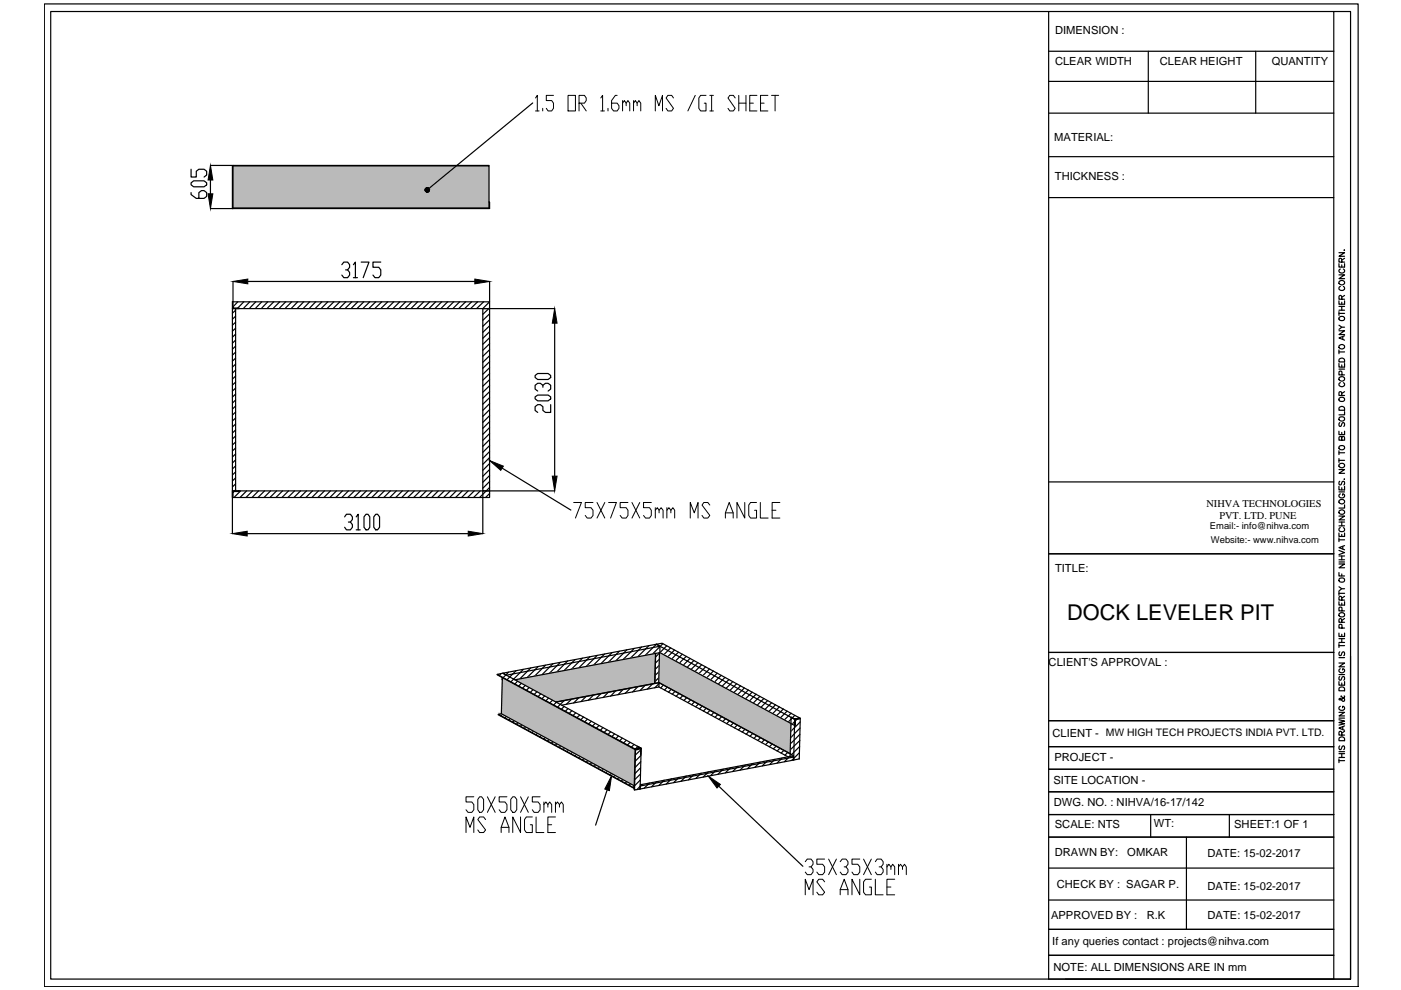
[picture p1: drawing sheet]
<svg xmlns="http://www.w3.org/2000/svg" width="297mm" height="210mm" viewBox="0 0 297 210" stroke-linecap="round" stroke-linejoin="round" font-family="sans-serif">
<!-- layer: 0 -->
<g fill="none" stroke="#000" stroke-width=".25">
<path d="M9.4 .8h278.6v208.4h-278.6zM10.8 2.4h275.5v205.2h-275.5zM222.3 2.4v205.2h60.5v-205.2M222.3 10.9h60.5M222.3 17.3h60.5M243.5 10.9v13.1M266.2 10.9v13.1M40.5 38.8l.6-.5h2.2l.5 .5v.4l-.5 .4h-2.2l-.6-.4zM40.5 35.9v1.6h1.1v-1.2l.6-.4h1.1l.5 .4v.8l-.5 .4M44.6 35.1h4.6M44.6 38.2v2.9M49.3 35.1h.1v9.1h-.1z"/>
<path d="M49.4 35.2h54.3v8.9M49.4 35.1l54.3 .1M112.9 21.8l-22 18.2M222.3 24h60.5M222.3 33.2h60.5M40.5 40.8v.5l1.1 .8h1.7l.5-.5v-.8l-.5-.4h-.6l-.5 .4v1.3M44.6 44.2h4.6M49.3 44.1h54.5v.1h-54.5zM49.4 59.7v4.3M52.5 59.7h48.2M72.5 56.1l.4-.5h.8l.4 .5v.6l-.4 .5h-.4M73.7 57.2l.4 .6v.5l-.4 .6h-.8l-.4-.6"/>
<path d="M74.9 56.1l.5-.5v3.3M74.9 58.9h.9M76.6 55.6h1.6l-1.2 3.3M80.7 55.6h-1.6v1.1h1.2l.4 .5v1.1l-.4 .6h-.8l-.4-.6M103.7 42.8h.1v1.3M103.8 59.7v4.3l-1.4 1.4M222.3 41.9h60.5M283.9 58.3h1.2l-1.2 .8h1.2M283.9 55.9v.7h1.2v-.7M283.9 53.6h1.2l-1.2 .7h1.2M284.1 59.6a.58 .58 0 0 1 .6-.1 .58 .58 0 0 1 .3 .6 .6 .6 0 0 1-.7 .3 .6 .6 0 0 1-.4-.7zM284.2 57.1a.43 .43 0 0 0-.3 .5 .43 .43 0 0 0 .5 .3h.2a.44 .44 0 0 0 .5-.4 .44 .44 0 0 0-.3-.4"/>
<path d="M284.5 55.6l-.1-.8h-.5v.8h1.2M284.5 56.2v.4M285 53v.1zM285.1 54.8l-.6 .3M49.3 64h.1v1.3h1.3v.1h-1.4zM49.3 64h54.5v1.4M50 65.8l-.7 .6M50 67l-.7 .7M50 68.3l-.7 .6M50 69.6l-.7 .6M50 70.9l-.7 .6M50 72.1l-.7 .7"/>
<path d="M50 73.4l-.7 .6M50 74.7l-.7 .6M50 75.9l-.7 .7M50 77.2l-.7 .6M50 78.5l-.7 .6M50 79.7l-.7 .7M50 65.4v38.7M50.4 64l-1 1.1M51.7 64l-1.3 1.3M53 64l-1.3 1.3M54.2 64l-1.2 1.3M55.5 64l-1.3 1.3"/>
<path d="M56.8 64l-1.3 1.3M58 64l-1.3 1.3M59.3 64l-1.3 1.3M60.6 64l-1.3 1.3M61.8 64l-1.3 1.3M63.1 64l-1.3 1.3M64.4 64l-1.3 1.3M65.7 64l-1.4 1.3M66.9 64l-1.3 1.3M68.2 64l-1.3 1.3M69.5 64l-1.3 1.3M70.8 64l-1.4 1.3"/>
<path d="M72.1 64l-1.4 1.3M73.3 64l-1.3 1.3M74.6 64l-1.4 1.3M75.9 64l-1.4 1.3M77.1 64l-1.3 1.3M78.4 64l-1.4 1.3M79.7 64l-1.4 1.3M80.9 64l-1.4 1.3M82.2 64l-1.4 1.3M83.5 64l-1.4 1.4M84.8 64l-1.4 1.4M86 64l-1.4 1.4"/>
<path d="M87.3 64l-1.4 1.4M88.6 64l-1.4 1.4M89.8 64l-1.4 1.4M91.1 64l-1.4 1.4M92.4 64l-1.4 1.4M93.6 64l-1.4 1.4M94.9 64l-1.4 1.4M96.2 64l-1.4 1.4M97.5 64l-1.4 1.4M98.7 64l-1.4 1.4M100 64l-1.4 1.4M101.3 64l-1.5 1.4"/>
<path d="M102.4 65.4h1.4v38.7h-1.4zM102.5 64l-1.4 1.4M103.8 65.3l-1.4 1.4M103.8 66.5l-1.4 1.4M103.8 67.8l-1.4 1.4M103.8 69.1l-1.4 1.4M103.8 70.3l-1.4 1.4M103.8 71.6l-1.4 1.4M103.8 72.9l-1.4 1.4M103.8 74.2l-1.4 1.4M103.8 75.4l-1.4 1.4M103.8 76.7l-1.4 1.4"/>
<path d="M103.8 78l-1.4 1.4M103.8 79.2l-1.4 1.4M113.5 79.6l.5-.4h2.2l.6 .4v.4l-.6 .5h-2.2l-.5-.5zM117.6 65.4h-68.3v47.7M117.6 68.5v32.5M283.9 77.1v.7h1.2v-.7M283.9 70.1h1.2l-1.2 .8h1.2M283.9 63.8v.7h1.2v-.7M283.9 66.1v.8M283.9 74.2v.8M283.9 78.3h1.2M283.9 74.6h1.2"/>
<path d="M283.9 68.9l.6 .5M283.9 66.4h1.2M283.9 65.8h1.2M283.9 65h1.2M283.9 76.2a.64 .64 0 0 1 .7-.3 .64 .64 0 0 1 .5 .5v.3h-1.2zM284.1 73.2a.58 .58 0 0 1 .6-.1 .58 .58 0 0 1 .3 .6 .6 .6 0 0 1-.7 .3 .6 .6 0 0 1-.4-.7zM284.2 60.7a.43 .43 0 0 0-.3 .5 .43 .43 0 0 0 .5 .4h.2a.44 .44 0 0 0 .5-.4 .44 .44 0 0 0-.3-.5M284.5 63.4l-.1-.7h-.4l-.1 .7h1.2M284.5 64.1v.4M284.5 65v.8M284.5 77.4v.4M284.5 79.5v-.7h-.6v.7h1.2"/>
<path d="M284.7 71.4v.6M285.1 71.2l-1.2 .5 1.2 .4M285.1 69.4h-.6l-.6 .4M285.1 62.6l-.6 .4M50 81l-.7 .6M50 82.3l-.7 .6M50 83.6l-.7 .6M50 84.8l-.7 .7M50 86.1l-.7 .6M50 87.4l-.7 .6M50 88.6l-.7 .7M50 89.9l-.7 .6"/>
<path d="M50 91.2l-.7 .6M50 92.4l-.7 .7M50 93.7l-.7 .6M50 95l-.7 .6M50 96.3l-.7 .6M50 97.5l-.7 .7M50 98.8l-.7 .6M103.8 86.9l-1.4 1.4M103.8 88.1l-1.4 1.5M103.8 89.4l-1.4 1.4M103.8 90.7l-1.4 1.4M103.8 91.9l-1.4 1.5"/>
<path d="M103.8 93.2l-1.4 1.4M103.8 94.5l-1.4 1.4M103.8 95.7l-1.4 1.5M103.8 97l-1.4 1.5M103.8 98.3l-1.4 1.4M103.8 99.6l-1.4 1.4M103.8 80.5l-1.4 1.4M103.8 81.8l-1.4 1.4M103.8 83l-1.4 1.4M103.8 84.3l-1.4 1.4M103.8 85.6l-1.4 1.4M106.5 99.3l14.5 8.8"/>
<path d="M113.5 84.1l.5-.3h2.2l.6 .3v.5l-.6 .4h-2.2l-.5-.4zM115.1 82.1v-.4l-.5-.4h-.6l-.5 .4v.8l.5 .4M115.1 81.7l.6-.4h.5l.6 .4v.8l-.6 .4M116.8 85.8v1.6h-1.1l-.6-.4v-.8l-.5-.4h-.6l-.5 .4v.8l.5 .4M283.9 99.6h1.2l-1.2 .8h1.2M283.9 91.4v.7h1.2v-.7M283.9 95.6v.8M283.9 97.2v.8M283.9 97.6h1.2M283.9 96h1.2M283.9 98.5a.6 .6 0 0 1 .8-.3 .6 .6 0 0 1 .3 .7 .61 .61 0 0 1-.7 .2 .61 .61 0 0 1-.4-.6zM284.1 89.6l-.2 .3 .2 .5h.2l.4-.8h.2l.2 .3-.2 .5"/>
<path d="M284.1 86.3l.3-.1 .5 .1 .2 .7h-1.2zM284.2 81.1a.43 .43 0 0 0-.3 .5 .43 .43 0 0 0 .5 .4h.2a.44 .44 0 0 0 .5-.4 .44 .44 0 0 0-.3-.5M284.5 92.8l.2-.3 .3 .1 .1 .2v.5h-1.2v-.6l.2-.2 .3 .2 .1 .6M284.5 83.8l-.1-.7h-.5v.7h1.2M284.5 91.7v.4M285.1 87.3v.7h-1.2M285.1 83l-.6 .4M49.3 104.1h1.4v.1h-1.3v1.3h-.1zM49.3 104.1h54.5v1.4h-54.5M49.6 104.2l-.2 .2M50 100.1l-.7 .6M50 101.3l-.7 .7"/>
<path d="M50 102.6l-.7 .6M50 103.9l-.3 .2M51 104.1l-1.4 1.4M52.3 104.1l-1.4 1.4M52.4 113.1h46.9M53.6 104.1l-1.4 1.4M54.8 104.1l-1.4 1.4M56.1 104.1l-1.4 1.4M57.4 104.1l-1.4 1.4M58.6 104.1l-1.4 1.4M59.9 104.1l-1.4 1.4M61.2 104.1l-1.4 1.4"/>
<path d="M62.4 104.1l-1.4 1.4M63.7 104.1l-1.4 1.4M65 104.1l-1.4 1.4M66.3 104.1l-1.4 1.4M67.5 104.1l-1.4 1.4M68.8 104.1l-1.4 1.4M70.1 104.1l-1.4 1.4M71.3 104.1l-1.4 1.4M72.6 104.1l-1.4 1.4M73.1 109.6l.3-.6h.9l.4 .6v.5l-.4 .6h-.4M73.9 104.1l-1.4 1.4M74.3 110.7l.4 .5v.6l-.4 .5h-.9l-.3-.5"/>
<path d="M75.1 104.1l-1.4 1.4M75.5 109.6l.4-.6v3.3M75.5 112.3h.9M76.4 104.1l-1.4 1.4M77.6 109h.4l.4 .6v2.2l-.4 .5h-.4l-.4-.5v-2.2zM77.7 104.1l-1.4 1.4M79 104.1l-1.4 1.4M79.7 109h.4l.4 .6v2.2l-.4 .5h-.4l-.5-.5v-2.2zM80.2 104.1l-1.4 1.4M81.5 104.1l-1.4 1.4M82.8 104.1l-1.4 1.4M84 104.1l-1.4 1.4"/>
<path d="M85.3 104.1l-1.4 1.4M86.6 104.1l-1.4 1.4M87.8 104.1l-1.4 1.4M89.1 104.1l-1.4 1.4M90.4 104.1l-1.4 1.4M91.7 104.1l-1.4 1.4M92.9 104.1l-1.4 1.4M94.2 104.1l-1.4 1.4M95.5 104.1l-1.4 1.4M96.7 104.1l-1.4 1.4M98 104.1l-1.4 1.4M99.3 104.1l-1.4 1.4"/>
<path d="M100.5 104.1l-1.4 1.4M101.8 104.1l-1.4 1.4M102.4 104.1v9M103.8 100.8l-1.4 1.5M103.8 102.1l-1.4 1.4M103.8 103.4l-2.1 2.1M103.8 104.6l-.8 .9M103.8 104.1h13.8M222.3 117.4h60.5M222.3 102.2h60.5M283.9 119.6h1.2l-1.2 .8h1.2M283.9 116.7l1.2 .5-1.2 .4"/>
<path d="M283.9 113v.7h1.2v-.7M283.9 109.4h1.2l-1.2 .8h1.2M283.9 103.1v.8h1.2v-.8M283.9 114v.8M283.9 119.2h1.2M283.9 118.7h1.2M283.9 117.9h1.2M283.9 114.5h1.2M283.9 111.5h1.2M283.9 110.7h1.2M283.9 104.3h1.2M284.1 102.1l-.2 .2v.4l.4 .1 .3-.7h.3l.2 .2-.2 .5"/>
<path d="M284.2 111.9a.43 .43 0 0 0-.3 .5 .43 .43 0 0 0 .5 .3h.2a.44 .44 0 0 0 .5-.3 .44 .44 0 0 0-.3-.5M284.2 104.7a.43 .43 0 0 0-.3 .5 .43 .43 0 0 0 .5 .4h.2a.42 .42 0 0 0 .5-.5 .42 .42 0 0 0-.5-.4v.3M284.5 103.4v.5M284.5 110.7v.8M284.5 113.3v.4M284.5 117.9v.8M284.7 115.9v.5M285 101.6h.1M285.1 115.7l-1.2 .4 1.2 .5M285.1 107v.7h-1.2M121.9 139.9l-2.3 2.3M123.5 139.6l-2.3 2.3"/>
<path d="M125.1 139.3l-2.4 2.3M126.6 139l-2.3 2.3M128.2 138.7l-2.3 2.3M129.8 138.4l-2.4 2.3M131.3 138.1l-2.3 2.3M132.9 137.8l-2.3 2.3M134.5 137.5l-2.4 2.3M136 137.2l-2.3 2.3M137.6 136.9l-2.3 2.3M139 138.5l-.2 6.4M139 138.5l-.1 6.4M139.1 136.6l1.3-.2 29.3 16-1.1 .2-.1 1.2v-1.3z"/>
<path d="M139.1 136.6l-2.3 2.3M139.8 139.8l-.8 .8M139.8 138.5l-.8 .8M139.8 138.4l-.1 6.3M139.9 137v1.4l-30.7 5.7M140.5 136.5l-2.1 2.1M141.4 136.9l-1.5 1.5 28.6 15.4M142.2 137.4l-1.4 1.4M143 137.8l-1.4 1.5M143.8 138.3l-1.4 1.4M144.7 138.7l-1.5 1.5M145.5 139.2l-1.5 1.4"/>
<path d="M146.3 139.6l-1.4 1.4M282.8 138.3h-60.5h60.5M283.9 134.2v.7h1.2v-.7M283.9 127.6v.7h1.2v-.7M283.9 121.4v.7h1.2M283.9 125.4v.8M283.9 136.5v.8M283.9 139.4h1.2M283.9 136.9h1.2M283.9 136.2h1.2M283.9 135.4h1.2M283.9 125.8h1.2"/>
<path d="M283.9 124.4l.6 .4M284.1 138.2l-.2 .3v.4l.4 .1 .3-.7 .3-.1 .2 .3-.2 .5M284.5 131.9l-.1-.6-.2-.2-.3 .2v.6h1.2M284.5 127.2l-.1-.7h-.4l-.1 .7h1.2M284.5 121.7v.4M284.5 127.9v.4M284.5 134.5v.4M284.5 135.4v.8M284.5 133.2v-.8h-.6v.8h1.2M284.5 129.5v-.7h-.6v.7h1.2M285.1 124.8h-.6l-.6 .5M285.1 131.1l-.6 .5"/>
<path d="M285.1 126.4l-.6 .4M286.3 139.1v68.5h-60.4M105.4 143l29.3 16M105.7 151.5l28.8 15.7M106.3 142.8l-.4 .4M106.3 151.3l-.6 .2 28.8 15.6M106.5 144.1v-.4l-.2 7.6 28.2 15.3M106.5 151.5l-.3 .3M106.6 142.7l32.5-6.1 .8 .4-32.5 6.2zM107.4 151.9l-.4 .3M107.8 142.5l-1.1 1.2M108.2 152.3l-.3 .4"/>
<path d="M109 152.8l-.3 .3M109.4 142.2l-1.9 1.9M109.7 144.4l-.5 .6M109.8 153.2l-.3 .4M110.5 144.9l-.5 .5M110.7 153.7l-.4 .3M111 141.9l-2.7 2.7M111.4 145.3l-.6 .6M111.5 154.1l-.4 .4M112.2 145.8l-.6 .5M112.3 154.6l-.3 .3M112.5 141.6l-2.3 2.4"/>
<path d="M113 146.2l-.6 .6M113.1 155l-.3 .3M113.8 146.7l-.5 .5M113.9 155.5l-.3 .3M114.1 141.3l-2.3 2.4M114.6 147.1l-.5 .6M114.8 155.9l-.4 .3M115.5 147.6l-.6 .5M115.6 156.4l-.3 .3M115.7 141l-2.4 2.4M116.3 148l-.6 .6M116.4 156.8l-.3 .3"/>
<path d="M117.1 148.5l-.5 .5M117.2 140.7l-2.3 2.4M117.2 157.3l-.3 .3M118 148.9l-.6 .6M118.1 157.7l-.4 .3M118.7 149.4l-.5 .5M118.8 140.4l-2.3 2.4M118.9 158.1l-.3 .4M119.6 148.6l-.8 .7M119.6 149.8l-.6 .6M119.7 158.6l-.3 .3M120.4 140.2l-2.4 2.3"/>
<path d="M120.4 150.3l-.6 .5M120.5 159l-.3 .4M121.2 148.3l-1.1 1M121.2 150.7l-.5 .5M121.3 159.5l-.3 .3M122 151.2l-.5 .5M122.2 159.9l-.4 .4M122.7 148l-1.1 1M122.9 151.6l-.6 .5M123.7 152l-.6 .6M124.2 147.7l-1 1M124.5 152.5l-.5 .5"/>
<path d="M125.3 152.9l-.5 .6M125.8 147.4l-1 1M126.2 153.4l-.6 .5M127 153.8l-.6 .6M127.4 147.1l-1.1 1.1M127.8 154.3l-.5 .5M128.7 154.8l-.6 .5M128.9 146.8l-1 1.1M129.5 155.2l-.6 .5M130.3 155.6l-.5 .6M130.5 146.5l-1 1.1M131.1 156.1l-.5 .5"/>
<path d="M131.9 156.5l-.5 .5M132.1 146.2l-1.1 1.1M132.8 157l-.6 .5M133.6 157.4l-.5 .5M133.6 145.9l-1.1 1.1M134.4 157.9l-.5 .5M134.7 158.9l1.2-.2-.2 8.6-1.2 .2zM135.2 158.3l-.5 .5-.2 8.7M135.2 145.6l-1.1 1.1M135.8 159l-1.1 1.1M135.9 158.7l-.7-.5 .6 .4-1.1 .3M135.9 158.7l-29.3-16-1.2 .3 29.3 15.9"/>
<path d="M135.9 158.7l-.1 1.3v-1.2l-1.1 .2v-.1M136.8 145.3l-1.1 1.1M138.3 145l-1.1 1.1M139.7 144.7l28.5 15.5v.3M139.7 144.7l27.9 15.1M139.7 143.7l-.8 .8M139.7 145.7l27.4 14.8M139.7 144.8l-21.8 4M139.7 144.8v.9l-20.6 3.8M139.7 141.1l-.8 .8M139.7 142.4l-.8 .8M139.7 144.8l-21.8 4.1"/>
<path d="M139.8 144.8l-1 1M140.6 145.3l-.5 .6M141.5 145.7l-.6 .6M142.3 146.2l-.6 .6M143.1 146.6l-.6 .6M143.9 147.1l-.6 .5M144.8 147.5l-.6 .6M145.6 147.9l-.6 .6M146.4 148.4l-.6 .6M147.1 140.1l-1.4 1.4M147.2 148.8l-.6 .6M148 140.5l-1.5 1.4"/>
<path d="M148.1 149.3l-.6 .5M148.8 141l-1.5 1.4M148.9 149.7l-.6 .6M149.6 141.4l-1.4 1.4M149.7 150.2l-.6 .6M150.4 141.8l-1.4 1.5M150.5 150.6l-.6 .6M151.3 142.3l-1.5 1.4M151.3 151.1l-.5 .6M152.1 142.7l-1.5 1.5M152.2 151.5l-.6 .6M152.9 143.2l-1.4 1.4"/>
<path d="M153 152l-.6 .6M153.7 143.6l-1.4 1.5M153.8 152.4l-.6 .6M154.6 144.1l-1.5 1.4M154.6 152.9l-.5 .5M155.4 144.5l-1.5 1.5M155.5 153.3l-.6 .6M156.2 145l-1.5 1.4M156.3 153.7l-.6 .6M157 145.4l-1.4 1.4M157.1 154.2l-.6 .6M157.8 145.9l-1.4 1.4"/>
<path d="M157.9 154.6l-.5 .6M158.7 146.3l-1.5 1.4M158.8 155.1l-.6 .6M159.5 146.8l-1.5 1.4M159.6 155.5l-.6 .6M160.3 147.2l-1.4 1.5M160.4 156l-.5 .6M161.1 147.6l-1.4 1.5M161.2 156.4l-.5 .6M162 148.1l-1.5 1.4M162.1 156.9l-.6 .6M162.8 148.5l-1.5 1.5"/>
<path d="M162.9 157.3l-.6 .6M163.6 149l-1.4 1.4M163.7 157.8l-.6 .6M164.4 149.4l-1.4 1.5M164.5 158.2l-.5 .6M165.2 149.9l-1.4 1.4M165.4 158.7l-.6 .5M166.1 150.3l-1.5 1.5M166.2 159.1l-.6 .6M166.9 150.8l-1.5 1.4M167 159.5l-.6 .6M167.7 152.1l.8 .4 1.2-.2-1.2 .2z"/>
<path d="M167.7 151.2l-1.4 1.4M167.7 152.1l-.2 8.3M168 152.2l-.9 .9M168.5 153l-.8 .8M168.5 151.7l-.5 .5M169 152.5l-.4 .4M169.4 152.1l-.3 .2M169.5 159.6l-1.6 1.6M169.5 158.3l-1.7 1.7M169.6 155.7l-2 2M169.6 157l-2 2M169.6 154.4l-2 2"/>
<path d="M169.7 153.1l-2.1 2M169.7 152.3l-.2 8.6-1.2 .2 .2-8.6M222.3 152.8h60.5M222.3 158.3h60.5M283.9 152.6l1.2 .3-1.2 .3 1.2 .2-1.2 .3M283.9 151h1.2l-1.2 .8h1.2M283.9 144.5v.8h1.2v-.8M283.9 140.6h1.2l-1.2 .8h1.2M283.9 159.8h1.2M283.9 159.4h1.2M283.9 152.3h1.2M283.9 143h1.2"/>
<path d="M283.9 145.9a.68 .68 0 0 1 1.2 .1v.5h-1.2zM284.1 158.1l-.2 .3 .2 .5h.2l.4-.8h.2l.2 .3-.2 .5M284.1 156.4l.3-.2 .5 .2 .2 .6h-1.2zM284.1 143.5l-.2 .2v.4l.4 .1 .3-.7h.3l.2 .2-.2 .5M284.2 149.8a.43 .43 0 0 0-.3 .5 .43 .43 0 0 0 .5 .3h.2a.42 .42 0 0 0 .5-.4 .42 .42 0 0 0-.5-.4v.3M284.2 141.8a.43 .43 0 0 0-.3 .5 .43 .43 0 0 0 .5 .3h.2a.42 .42 0 0 0 .5-.4 .42 .42 0 0 0-.5-.4v.3M284.4 147.6l-.1 .1a.75 .75 0 0 1 .7 1h-.4l-.4-.6-.3 .1 .2 .2h.3l.6-.5v-.3M284.5 155.9l-.1-.8h-.4l-.1 .8h1.2M284.5 144.8v.5M284.5 159.8v.8M284.7 154.1v.6M285.1 153.9l-1.2 .5 1.2 .4"/>
<path d="M285.1 155.1l-.6 .3M123 160.4l-.3 .3M123.8 160.8l-.3 .3M124.6 161.3l-.3 .3M125.5 161.7l-.4 .3M126.3 162.2l-.3 .3M127.1 162.6l-.3 .3M127.9 163.1l-.3 .3M128.7 167.5l-2.4 7.4M128.8 163.5l-.4 .3M129.6 163.9l-.4 .4M130.4 164.4l-.3 .3"/>
<path d="M131.2 164.8l-.3 .4M132 165.3l-.3 .3M132.9 165.7l-.4 .4M133.7 166.2l-.3 .3M134.5 166.7l-.3 .2M135.7 166.7l32.6-6.2v.6l-32.6 6.2zM135.8 165.4l-1.3 1.2M135.8 162.8l-1.2 1.2M135.8 164.1l-1.2 1.2M135.8 161.5l-1.1 1.2M135.9 160.2l-1.2 1.2M136.1 166.3l-1.1 1.1"/>
<path d="M137.7 166l-1.1 1.1M139.2 165.7l-1.1 1.1M140.8 165.4l-1.1 1.1M142.4 165.1l-1.1 1.1M143.9 164.8l-1.1 1.1M145.5 164.5l-1.1 1.1M147.1 164.2l-1.1 1.1M148.6 163.9l-1.1 1.1M150.2 163.6l-1.1 1.1M151.8 163.4l-1.1 1.1M152.4 166.7l17.8 17M153.3 163.1l-1.1 1.1"/>
<path d="M154.9 162.8l-1.1 1.1M156.5 162.5l-1.1 1.1M158 162.2l-1.1 1.1M159.6 161.9l-1.1 1.1M161.2 161.6l-1.1 1.1M162.7 161.3l-1.1 1.1M164.3 161l-1.1 1.1M165.8 160.7l-1 1.1M167.5 160.3l-1.2 1.2M168.3 160.5l-.4-.2-32.2 6.1M169.5 160.9h.1M222.3 163.1h60.5"/>
<path d="M222.3 167.9h60.5M222.3 177.5h60.5M244 172.7v4.8M251.5 177.5v19.5M260.6 172.7v4.8M282.8 172.7h-60.5h60.5M283.9 161.3h1.2M283.9 160.9v.8M283.9 160.6h1.2M222.3 197h60.5M222.3 184.1h60.5M222.3 190.8h60.5"/>
<path d="M222.3 202.6h60.5"/>
<circle cx="284.4" cy="67.5" r=".56"/>
<circle cx="284.4" cy="80.3" r=".56"/>
<circle cx="284.4" cy="88.8" r=".56"/>
<circle cx="284.4" cy="84.7" r=".56"/>
<circle cx="284.4" cy="94.9" r=".56"/>
<circle cx="284.4" cy="106.3" r=".56"/>
<circle cx="284.4" cy="108.6" r=".56"/>
<circle cx="284.4" cy="130.4" r=".56"/>
<circle cx="284.4" cy="123" r=".56"/>
</g>
<g fill="#bababa" stroke="#bababa" stroke-width=".21">
<path d="M111.6 143.7l27.4-5.2-.1 5.2z"/>
<path d="M106.5 143.7l.9 .4h-.9z"/>
<path d="M109.2 144.1h29.7l-.1 .8z"/>
<path d="M155.8 153.4h11.9l-.1 5.5z"/>
<path d="M120.4 158.9h14.3v.9z"/>
<path d="M49.4 35.2v8.9h54.3zM49.4 35.2h54.3v8.9z"/>
<path d="M109.2 144.1h29.7l-27.3-.4zM111.6 143.7h27.3v.4z"/>
<path d="M139.8 138.4l-.1 6.3h11.9zM139.8 138.4l11.8 6.3z"/>
<path d="M109.2 144.1l1.4 .8h28.2zM110.6 144.9h28.2l-20.9 3.9z"/>
<path d="M106.5 144.1l-.2 7.2h14.4zM106.5 144.1h.9l13.3 7.2z"/>
<path d="M139.7 144.7l16.1 8.7h11.9zM139.7 144.7h11.9l16.1 8.7z"/>
<path d="M155.8 153.4l10.2 5.5h1.6zM166 158.9h1.6v.9z"/>
<path d="M106.3 151.3l14.1 7.6h14.3zM106.3 151.3h14.4l14 7.6z"/>
<path d="M120.4 158.9l1.5 .9h12.8zM121.9 159.8h12.8l-.2 6.8z"/>
</g>
<g fill="none" stroke="#000" stroke-width=".21">
<path d="M113.5 20.8l.4-.6v3.3M113.5 23.5h.8M115.1 23v.5M117.3 20.2h-1.5v1.1h1.2l.3 .6v1.1l-.3 .5h-.8l-.4-.5M120.4 20.2h1.6v3.3h-1.6zM122.8 21.9h1.1l.4-.6v-.5l-.4-.6h-1.1v3.3M123.1 21.9l1.2 1.6M127.4 20.8l.4-.6v3.3M127.4 23.5h.7M128.9 23v.5M130.9 20.2h-.4l-.8 1.1v1.7l.4 .5h.8l.3-.5v-.6l-.3-.5h-1.2M132 21.9l.4-.6 .4 .6v.5"/>
<path d="M132 21.3v2.2M132.8 21.9l.3-.6 .4 .6v1.6M134.3 21.9l.4-.6 .4 .6v.5M134.3 21.3v2.2M135.1 21.9l.4-.6 .3 .6v1.6M138.9 23.5v-3.3l.8 2.2 .8-2.2v3.3M142.8 20.8l-.4-.6h-.8l-.4 .6 1.6 2.2-.4 .5h-.8l-.4-.5M147.4 20.2l-1.6 3.3M149.7 20.2h-1.2l-.3 .6v2.2l.3 .5h1.2v-1.6h-.4M150.5 23.5h.8M150.5 20.2h.8M150.9 20.2v3.3"/>
<path d="M155.9 20.8l-.4-.6h-.8l-.4 .6 1.6 2.2-.4 .5h-.8l-.4-.5M156.6 20.2v3.3M156.6 21.9h1.6M158.2 20.2v3.3M159 21.9h.7M160.5 20.2h-1.5v3.3h1.5M161.2 21.9h.8M162.8 20.2h-1.6v3.3h1.6M163.6 20.2h1.5M164.3 20.2v3.3M121.6 106.5h1.7l-1.3 3.3M125.7 106.5h-1.6v1.1h1.2l.4 .6v1.1l-.4 .5h-.8l-.4-.5"/>
<path d="M126.6 106.5l1.6 3.3M128.2 106.5l-1.6 3.3M129 106.5h1.7l-1.2 3.3M133.1 106.5h-1.6v1.1h1.3l.3 .6v1.1l-.3 .5h-.9l-.4-.5M134 106.5l1.6 3.3M135.6 106.5l-1.6 3.3M138.1 106.5h-1.7v1.1h1.3l.4 .6v1.1l-.4 .5h-.8l-.5-.5M138.9 108.2l.5-.6 .3 .6v.5M138.9 107.6v2.2M139.7 108.2l.5-.6 .4 .6v1.6M141.4 108.2l.4-.6 .4 .6v.5M141.4 107.6v2.2"/>
<path d="M142.2 108.2l.5-.6 .3 .6v1.6M146.3 109.8v-3.3l.9 2.2 .8-2.2v3.3M150.5 107.1l-.4-.6h-.9l-.4 .6 1.7 2.2-.4 .5h-.9l-.4-.5M153.8 109.8v-1.1l.8-2.2 .8 2.2v1.1M153.8 108.7h1.6M157.9 106.5v3.3l-1.6-3.3v3.3M160.4 106.5h-1.3l-.3 .6v2.2l.3 .5h1.3v-1.6h-.4M161.2 106.5v3.3h1.7M163.7 108.2h.8M165.4 106.5h-1.7v3.3h1.7M98.8 176.5v-3.3l.9 2.2 .8-2.2v3.3M100.5 168.9h-1.7v1.1h1.2l.5 .6v1.1l-.5 .5h-.8l-.4-.5"/>
<path d="M101.7 168.9h.4l.4 .6v2.2l-.4 .5h-.4l-.4-.5v-2.2zM103 173.8l-.5-.6h-.8l-.4 .6 1.7 2.2-.5 .5h-.8l-.4-.5M103.3 168.9l1.7 3.3M105 168.9l-1.7 3.3M106.3 176.5v-1.1l.8-2.2 .8 2.2v1.1M106.3 175.4h1.6M107.5 168.9h-1.7v1.1h1.3l.4 .6v1.1l-.4 .5h-.8l-.5-.5M108.7 168.9h.4l.5 .6v2.2l-.5 .5h-.4l-.4-.5v-2.2zM110.4 173.2v3.3l-1.7-3.3v3.3M110.4 168.9l1.6 3.3M112 168.9l-1.6 3.3M112.9 173.2h-1.3l-.4 .6v2.2l.4 .5h1.3v-1.6h-.5"/>
<path d="M113.7 173.2v3.3h1.6M114.5 168.9h-1.6v1.1h1.2l.4 .6v1.1l-.4 .5h-.9l-.3-.5M115.3 170.6l.4-.6 .5 .6v.5M115.3 170v2.2M116.2 170.6l.3-.6 .5 .6v1.6M116.2 174.9h.8M117.8 170.6l.4-.6 .4 .6v.5M117.8 173.2h-1.6v3.3h1.6M117.8 170v2.2M118.6 170.6l.4-.6 .4 .6v1.6M170.7 182.7l.5-.6h.8l.4 .6v.5l-.4 .6h-.5M170.7 189.7v-3.3l.8 2.2 .9-2.2v3.3"/>
<path d="M172 183.8l.4 .5v.6l-.4 .5h-.8l-.5-.5M174.8 182.1h-1.6v1.1h1.2l.4 .6v1.1l-.4 .5h-.8l-.4-.5M174.8 187l-.4-.6h-.8l-.4 .6 1.6 2.2-.4 .5h-.8l-.4-.5M175.7 182.1l1.6 3.3M177.3 182.1l-1.6 3.3M178.1 182.7l.5-.6h.8l.4 .6v.5l-.4 .6h-.4M178.1 189.7v-1.1l.9-2.2 .8 2.2v1.1M178.1 188.6h1.7M179.4 183.8l.4 .5v.6l-.4 .5h-.8l-.5-.5M182.3 182.1h-1.7v1.1h1.3l.4 .6v1.1l-.4 .5h-.9l-.4-.5M182.3 186.4v3.3l-1.7-3.3v3.3M183.1 182.1l1.6 3.3"/>
<path d="M184.7 186.4h-1.2l-.4 .6v2.2l.4 .5h1.2v-1.6h-.4M184.7 182.1l-1.6 3.3M185.6 182.7l.4-.6h.8l.4 .6v.5l-.4 .6h-.4M185.6 186.4v3.3h1.6M186.8 183.8l.4 .5v.6l-.4 .5h-.8l-.4-.5M188 183.8l.5-.6 .4 .6v.5M188 183.2v2.2M188 188.1h.9M188.9 183.8l.4-.6 .4 .6v1.6M189.7 186.4h-1.7v3.3h1.7M190.5 183.8l.4-.6 .4 .6v.5M190.5 183.2v2.2"/>
<path d="M191.3 183.8l.5-.6 .4 .6v1.6"/>
</g>
<g fill="#000" stroke="#000" stroke-width=".21">
<path d="M44.6 35.1l.5 3.1h-1zM44.1 41.1h1l-.5 3.1zM49.4 59.7l3.1-.5v1zM100.7 59.2l3.1 .5-3.1 .5zM117.6 65.4l.5 3.1h-1zM103.8 97.6l2.9 1.2-.5 .9zM49.3 113.1l3.1-.5v1.1zM99.3 112.6l3.1 .5-3.1 .6zM117.1 101h1l-.5 3.1zM129.7 164.5l-.5 3.1-1-.3zM150.2 164.5l2.5 1.8-.7 .8z"/>
<path d="M90.3 39.9l-.2 .2 .5 .2zM90.1 40.1l.5 .2-.5 .1zM90.1 40.4l.1 .2 .4-.3z"/>
<path d="M90.8 39.8l-.2 .5 .3-.3zM90.5 39.8h.3l-.2 .5zM90.3 39.9l.3 .4-.1-.5z"/>
<path d="M90.2 40.6l.2 .1 .2-.4zM90.6 40.3l.1 .5-.3-.1zM90.6 40.3l.1 .5 .2-.1z"/>
<path d="M90.6 40.3l.3 .4 .1-.2zM90.6 40.3l.5-.1-.1 .3zM90.6 40.3l.5-.1-.2-.2z"/>
</g>
<text font-size="4.6" x="226.3" y="131.6">DOCK LEVELER PIT</text>
<g font-size="2.4">
<text x="223.7" y="7.2">DIMENSION :</text>
<text x="223.7" y="13.8">CLEAR WIDTH</text>
<text x="245.9" y="13.8">CLEAR HEIGHT</text>
<text x="269.6" y="13.8">QUANTITY</text>
<text x="223.5" y="30">MATERIAL:</text>
<text x="223.6" y="38.1">THICKNESS :</text>
<text x="223.7" y="121.3">TITLE:</text>
<text x="222.3" y="141.2">CLIENT'S APPROVAL :</text>
<text x="223.1" y="156.3">CLIENT - MW HIGH TECH PROJECTS INDIA PVT. LTD.</text>
<text x="223.6" y="161.4">PROJECT -</text>
<text x="223.4" y="166.1">SITE LOCATION -</text>
<text x="223.4" y="170.8">DWG. NO. : NIHVA/16-17/142</text>
<text x="223.6" y="175.6">SCALE: NTS</text>
<text x="244.6" y="175.4">WT:</text>
<text x="261.7" y="175.6">SHEET:1 OF 1</text>
<text x="223.6" y="181.6">DRAWN BY:</text>
<text x="239" y="181.6">OMKAR</text>
<text x="256" y="181.8">DATE: 15-02-2017</text>
<text x="224.1" y="188.3">CHECK BY : SAGAR P.</text>
<text x="256" y="188.6">DATE: 15-02-2017</text>
<text x="222.8" y="194.8">APPROVED BY :</text>
<text x="243.1" y="194.8">R.K</text>
<text x="256" y="194.8">DATE: 15-02-2017</text>
<text x="223.1" y="200.3">If any queries contact : projects@nihva.com</text>
<text x="223.4" y="206">NOTE: ALL DIMENSIONS ARE IN mm</text>
</g>
<g font-size="2.2">
<text x="255.8" y="107.6">NIHVA TECHNOLOGIES</text>
<text x="258.5" y="110.1">PVT. LTD. PUNE</text>
</g>
<g font-size="2">
<text x="256.5" y="112.2">Email:- info@nihva.com</text>
<text x="256.8" y="115.1">Website:- www.nihva.com</text>
</g>
</svg>
